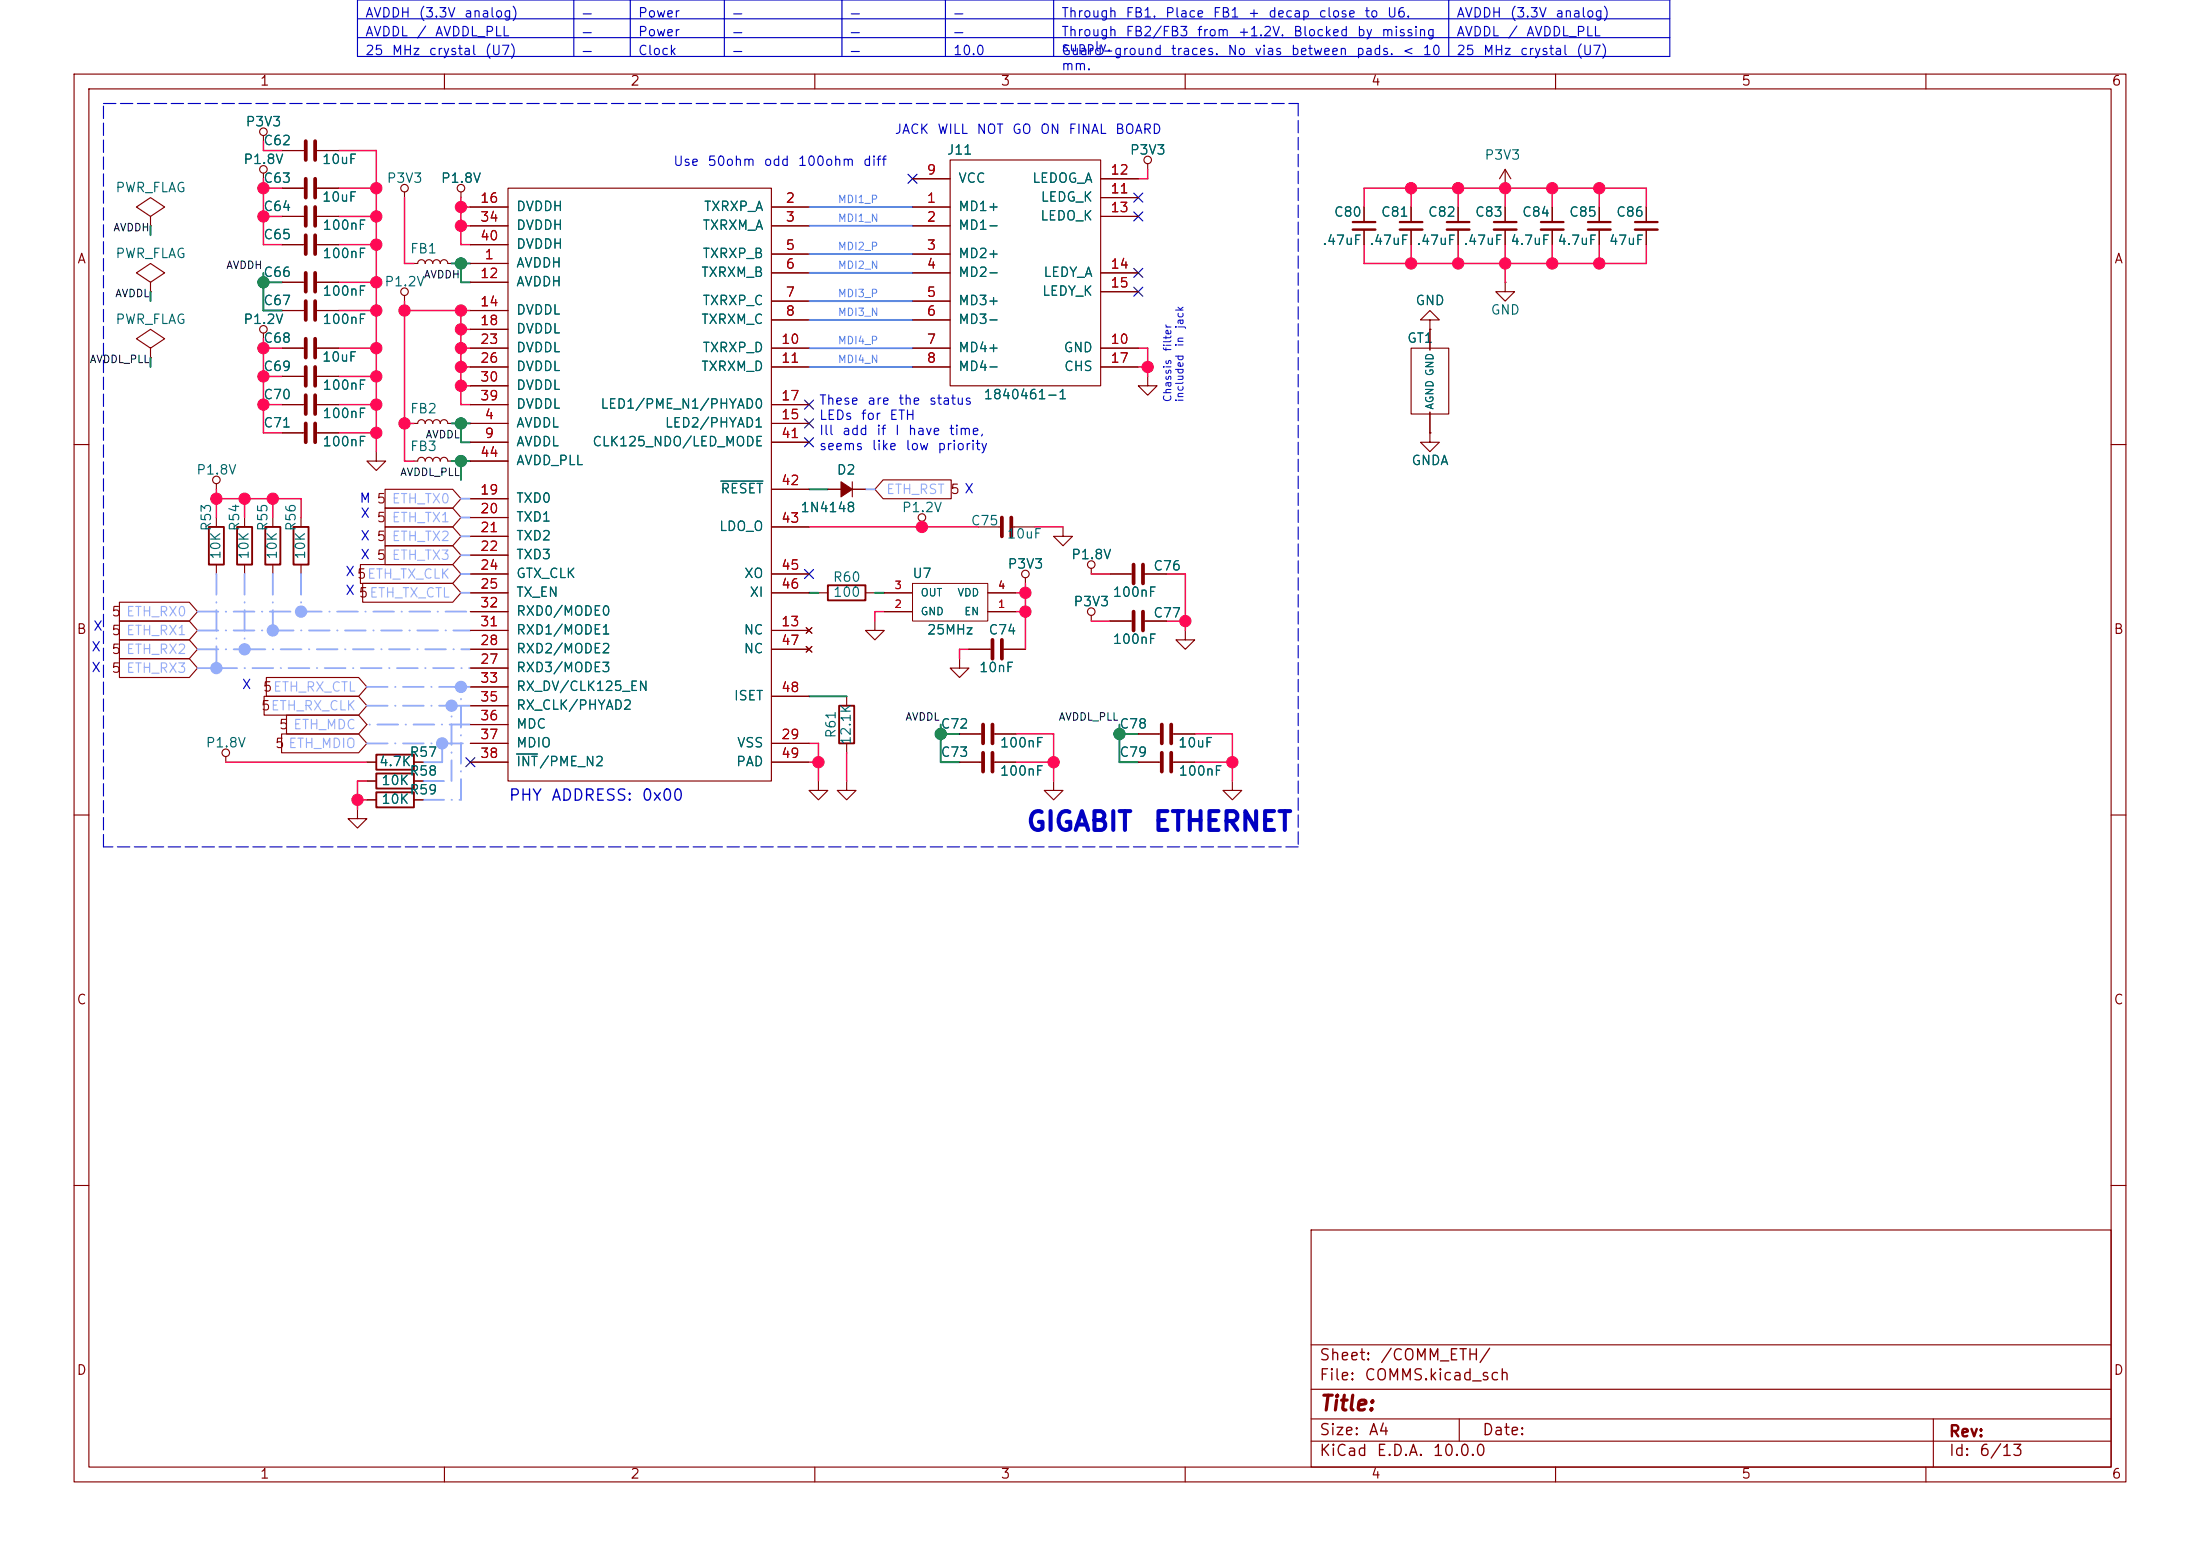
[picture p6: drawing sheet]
<svg xmlns="http://www.w3.org/2000/svg" width="297mm" height="210mm" viewBox="0 0 297 210" stroke-linecap="round" stroke-linejoin="round" font-family="sans-serif">
<g fill="none" stroke="#840000" stroke-width=".15">
<path d="M10 10h277v190h-277zM12 12h273v186h-273zM35.6 18.3v.8M60 10v2M110 10v2M160 10v2M210 10v2M260 10v2M20.3 38.1l1.9-1.3-1.9-1.2-1.9 1.2 1.9 1.3v1.3M20.3 39.4h.1M20.3 29.2l1.9-1.3-1.9-1.2-1.9 1.2 1.9 1.3v1.3M20.3 30.5h.1"/>
<path d="M35.6 23.4v.7M38.1 29.2h3.2M38.1 20.3h3.2M38.1 33h3.2M38.1 25.4h3.2M38.1 38.1h3.2M42.5 29.2h3.2M42.5 20.3h3.2M42.5 33h3.2M42.5 25.4h3.2M42.5 38.1h3.2M54.6 39.9v.7"/>
<path d="M54.6 25.9v.8M55.9 35.6h.5a.51 .51 0 0 1 .5-.5 .51 .51 0 0 1 .5 .5 .51 .51 0 0 1 .5-.5 .51 .51 0 0 1 .5 .5 .51 .51 0 0 1 .5-.5 .51 .51 0 0 1 .5 .5 .51 .51 0 0 1 .5-.5 .51 .51 0 0 1 .6 .5h.5M62.2 25.9v.8M63.5 27.9h5.1M63.5 30.5h5.1M63.5 33h5.1M63.5 35.6h5.1M63.5 38.1h5.1M68.6 25.4h35.5v80h-35.5zM104.1 27.9h5.1M104.1 30.5h5.1M104.1 34.3h5.1"/>
<path d="M104.1 36.8h5.1M123.2 27.9h5.1M123.2 30.5h5.1M123.2 34.3h5.1M123.2 36.8h5.1M123.2 24.1h5.1M128.3 21.6h20.3v30.5h-20.3zM148.6 36.8h5.1M148.6 24.1h5.1M148.6 26.7h5.1M148.6 29.2h5.1M148.6 39.4h5.1"/>
<path d="M154.9 22.1v.8M184.1 27.9v2.1M184.1 31v2M190.5 27.9v2.1M190.5 31v2M196.8 27.9v2.1M196.8 31v2M203.2 25.4h.1M203.2 38.1v1.3h-1.3l1.3 1.2 1.3-1.2h-1.3M203.2 38.1h.1M203.2 22.9l.8 1.2M203.2 22.9l-.8 1.2"/>
<path d="M203.2 22.9v2.5M203.2 27.9v2.1M203.2 31v2M209.5 27.9v2.1M209.5 31v2M215.9 27.9v2.1M215.9 31v2M222.2 27.9v2.1M222.2 31v2M20.3 47l1.9-1.3-1.9-1.2-1.9 1.2 1.9 1.3v1.3M20.3 48.3h.1M35.6 45v.7"/>
<path d="M38.1 47h3.2M38.1 58.4h3.2M38.1 41.9h3.2M38.1 50.8h3.2M38.1 54.6h3.2M42.5 47h3.2M42.5 58.4h3.2M42.5 41.9h3.2M42.5 50.8h3.2M42.5 54.6h3.2M55.9 57.2h.5a.51 .51 0 0 1 .5-.6 .51 .51 0 0 1 .5 .6 .51 .51 0 0 1 .5-.6 .51 .51 0 0 1 .5 .6 .51 .51 0 0 1 .5-.6 .51 .51 0 0 1 .5 .6 .51 .51 0 0 1 .5-.6 .51 .51 0 0 1 .6 .6h.5M63.5 47h5.1"/>
<path d="M63.5 49.5h5.1M63.5 57.2h5.1M63.5 41.9h5.1M63.5 54.6h5.1M63.5 59.7h5.1M63.5 44.5h5.1M63.5 52.1h5.1M104.1 40.6h5.1M104.1 43.2h5.1M104.1 47h5.1M104.1 49.5h5.1M104.1 57.2h5.1"/>
<path d="M104.1 54.6h5.1M104.1 59.7h5.1M123.2 40.6h5.1M123.2 43.2h5.1M123.2 47h5.1M123.2 49.5h5.1M148.6 47h5.1M148.6 49.5h5.1M154.9 50.8v1.3h1.3l-1.3 1.2-1.2-1.2h1.2M190.5 47h5.1v8.9h-5.1zM193 43.2h1.3l-1.3-1.3-1.2 1.3h1.2v1.3M193 44.5h.1"/>
<path d="M193 58.4v1.3h1.3l-1.3 1.3-1.2-1.3h1.2M193 58.4h.1M193 44.5v2.7M193 55.6v2.8M10 60h2M29.2 65.3v.7M29.2 69.9v1.2M29.2 76.2v1.3M33 69.9v1.2M33 76.2v1.3M36.8 69.9v1.2M36.8 76.2v1.3"/>
<path d="M40.6 69.9v1.2M40.6 76.2v1.3M48.7 76.2h12.4l1.1 1.3-1.1 1.2h-12.4zM49 78.7h12.1l1.1 1.3-1.1 1.3h-12.1zM50.8 61v1.2h1.3l-1.3 1.3-1.3-1.3h1.3M52 71.1h9.1l1.1 1.3-1.1 1.3h-9.1zM52 66h9.1l1.1 1.3-1.1 1.3h-9.1zM52 73.7h9.1l1.1 1.2-1.1 1.3h-9.1zM52 68.6h9.1l1.1 1.3-1.1 1.2h-9.1zM55.9 62.2h.5a.51 .51 0 0 1 .5-.5 .51 .51 0 0 1 .5 .5 .51 .51 0 0 1 .5-.5 .51 .51 0 0 1 .5 .5 .51 .51 0 0 1 .5-.5 .51 .51 0 0 1 .5 .5 .51 .51 0 0 1 .5-.5 .51 .51 0 0 1 .6 .5h.5M63.5 77.5h5.1M63.5 62.2h5.1"/>
<path d="M63.5 67.3h5.1M63.5 69.9h5.1M63.5 72.4h5.1M63.5 74.9h5.1M104.1 77.5h5.1M104.1 71.1h5.1M104.1 66h5.1M111.8 66h1.7M115.1 65v2.1M115.1 66h1.7M119.2 64.8h9.2v2.5h-9.2l-1.1-1.3zM124.5 70.4v.7"/>
<path d="M132.1 71.1h3.2M136.5 71.1h3.2M138.4 78v.7M143.5 71.1v1.3h1.3l-1.3 1.3-1.3-1.3h1.3M147.3 76.7v.8M149.9 77.5h3.1M154.3 77.5h3.2M285 60h2M16.1 88.9h9.5l1.1 1.3-1.1 1.2h-9.5zM16.1 83.8h9.5l1.1 1.3-1.1 1.3h-9.5zM16.1 81.3h9.5l1.1 1.3-1.1 1.2h-9.5zM16.1 86.4h9.5l1.1 1.2-1.1 1.3h-9.5z"/>
<path d="M35.7 94h12.7l1.1 1.3-1.1 1.2h-12.7zM36 91.4h12.4l1.1 1.3-1.1 1.3h-12.4zM38 99.1h10.4l1.1 1.2-1.1 1.3h-10.4zM38.7 96.5h9.7l1.1 1.3-1.1 1.3h-9.7zM63.5 87.6h5.1M63.5 82.6h5.1M63.5 80h5.1M63.5 85.1h5.1M63.5 90.2h5.1M63.5 92.7h5.1M63.5 95.3h5.1M63.5 97.8h5.1"/>
<path d="M104.1 87.6h5.1M104.1 80h5.1M104.1 85.1h5.1M104.1 94h5.1M108.8 84.7l.8 .8M108.8 87.2l.8 .8M109.6 84.7l-.8 .8M109.6 87.2l-.8 .8M110.5 80h1.3M114.3 94v1.3M116.8 80h1.3M118.1 83.8v1.3h1.3l-1.3 1.3-1.3-1.3h1.3"/>
<path d="M119.4 82.6h3.8M119.4 80h3.8M129.5 88.9v1.3h1.3l-1.3 1.2-1.2-1.2h1.2M129.5 99.1h3.2M130.8 87.6h3.2M133.3 82.6h3.9M133.3 80h3.9M134 99.1h3.2M135.3 87.6h3.1M147.3 83.1v.7M149.9 83.8h3.1M153.7 99.1h3.1"/>
<path d="M154.3 83.8h3.2M158.1 99.1h3.2M160 85.1v1.3h1.3l-1.3 1.2-1.3-1.2h1.3M10 110h2M30.5 102.1v.8M48.3 109.2v1.3h1.2l-1.2 1.3-1.3-1.3h1.3M49.5 108h1.3M49.5 102.9h1.3M49.5 105.4h1.3M55.9 108h1.2M55.9 102.9h1.2M55.9 105.4h1.2"/>
<path d="M63.5 102.9h5.1M63.5 100.3h5.1M104.1 102.9h5.1M104.1 100.3h5.1M110.5 105.4v1.3h1.3l-1.3 1.3-1.3-1.3h1.3M114.3 105.4v1.3h1.3l-1.3 1.3-1.3-1.3h1.3M114.3 100.3v1.3M129.5 102.9h3.2M134 102.9h3.2M142.2 105.4v1.3h1.3l-1.3 1.3-1.2-1.3h1.2M153.7 102.9h3.1M158.1 102.9h3.2"/>
<path d="M166.4 105.4v1.3h1.2l-1.2 1.3-1.3-1.3h1.3M285 110h2M10 160h2M177 166h108v32h-108zM285 160h2M60 198v2M110 198v2M160 198v2M177 194.5h108M177 191.5h108M177 187.5h108M177 181.5h108"/>
<path d="M197 191.5v3M210 198v2M260 198v2M261 191.5v6.5"/>
<circle cx="35.6" cy="17.8" r=".51"/>
<circle cx="35.6" cy="22.9" r=".51"/>
<circle cx="54.6" cy="25.4" r=".51"/>
<circle cx="54.6" cy="39.4" r=".51"/>
<circle cx="62.2" cy="25.4" r=".51"/>
<circle cx="154.9" cy="21.6" r=".51"/>
<circle cx="35.6" cy="44.5" r=".51"/>
<circle cx="29.2" cy="64.8" r=".51"/>
<circle cx="124.5" cy="69.9" r=".51"/>
<circle cx="138.4" cy="77.5" r=".51"/>
<circle cx="147.3" cy="76.2" r=".51"/>
<circle cx="147.3" cy="82.6" r=".51"/>
<circle cx="30.5" cy="101.6" r=".51"/>
</g>
<path d="M182.6 30h3.1M189 30h3M195.3 30h3.1M201.7 30h3M208 30h3.1M214.4 30h3M220.7 30h3.1" fill="none" stroke="#840000" stroke-width=".3"/>
<path d="M182.6 31h3.1M189 31h3M195.3 31h3.1M201.7 31h3M208 31h3.1M214.4 31h3M220.7 31h3.1" fill="none" stroke="#840000" stroke-width=".33"/>
<g fill="none" stroke="#840000" stroke-width=".51">
<path d="M41.3 19.1v2.5M42.5 19.1v2.5M41.3 24.1v2.6M41.3 27.9v2.6M41.3 31.8v2.5M41.3 36.8v2.6M42.5 24.1v2.6M42.5 27.9v2.6M42.5 31.8v2.5M42.5 36.8v2.6M41.3 40.6v2.6M41.3 45.7v2.6"/>
<path d="M41.3 49.5v2.6M41.3 53.3v2.6M41.3 57.2v2.5M42.5 40.6v2.6M42.5 45.7v2.6M42.5 49.5v2.6M42.5 53.3v2.6M42.5 57.2v2.5M135.3 69.9v2.5M136.5 69.9v2.5M153 76.2v2.5M154.3 76.2v2.5"/>
<path d="M132.7 97.8v2.5M134 86.4v2.5M134 97.8v2.5M135.3 86.4v2.5M153 82.6v2.5M154.3 82.6v2.5M156.8 97.8v2.5M158.1 97.8v2.5M132.7 101.6v2.5M134 101.6v2.5M156.8 101.6v2.5M158.1 101.6v2.5"/>
</g>
<path d="M28.2 71.1h2v5.1h-2zM32 71.1h2v5.1h-2zM35.8 71.1h2v5.1h-2zM39.6 71.1h2.1v5.1h-2.1zM111.8 79h5v2h-5zM113.3 95.3h2v5h-2zM50.8 106.9h5.1v2.1h-5.1zM50.8 101.9h5.1v2h-5.1zM50.8 104.4h5.1v2h-5.1z" fill="none" stroke="#840000" stroke-width=".25"/>
<path d="M123.2 78.7h10.1v5.1h-10.1z" fill="none" stroke="#840000" stroke-width=".14"/>
<path d="M113.5 65l1.6 1-1.6 1.1z" fill="#840000" stroke="#840000" stroke-width=".15"/>
<path d="M97.3 64.9h5.7M69.7 101.8h2.9" fill="none" stroke="#006464" stroke-width=".15"/>
<path d="M77.5 0v7.6M85.1 0v7.6M97.8 0v7.6M113.7 0v7.6M127.6 0v7.6M142.2 0v7.6M195.6 0v7.6M225.4 -.1v7.7h-177.1v-7.6M48.3 0h177.1M48.3 2.5h177.1M48.3 5.1h177.1" fill="none" stroke="#0000c2" stroke-width=".15"/>
<path d="M14 14h161.3M175.3 14v100.3M14 114.3v-100.3M175.3 114.3h-161.3" fill="none" stroke="#0000c2" stroke-width=".15" stroke-dasharray="1.7 .6"/>
<g fill="none" stroke="#009600" stroke-width=".25">
<path d="M20.3 30.5v1.3M20.3 39.4v1.2M35.6 38.1h2.5M35.6 36.8v5.1h2.5M61 35.6h2.5M62.2 35.6v2.5h1.3M20.3 48.3v1.2M61 57.2h2.5M62.2 57.2v2.5h1.3M61 62.2h2.5M62.2 62.2v2.6M109.2 66h2.6"/>
<path d="M109.2 80h1.3M109.2 94h5.1M118.1 80h1.3M127 99.1h2.5M127 97.8v5.1h2.5M151.1 99.1h2.6M151.1 97.8v5.1h2.6"/>
</g>
<g fill="none" stroke="#ff0955" stroke-width=".2">
<path d="M35.6 19.1v1.2h2.5M35.6 25.4h2.5M35.6 24.1v8.9h2.5M35.6 29.2h2.5M45.7 25.4h5.1M45.7 20.3h5.1v40.7M45.7 38.1h5.1M45.7 33h5.1M45.7 29.2h5.1M54.6 26.7v8.9h1.3M62.2 26.7v6.3h1.3M62.2 27.9h1.3"/>
<path d="M62.2 30.5h1.3M154.9 22.9v1.2h-1.2M184.1 33v2.6h38.1v-2.6M184.1 27.9v-2.5h38.1v2.5M190.5 25.4v2.5M190.5 33v2.6M196.8 25.4v2.5M196.8 33v2.6M203.2 25.4v2.5M203.2 33v5.1M209.5 25.4v2.5M209.5 33v2.6"/>
<path d="M215.9 25.4v2.5M215.9 33v2.6M35.6 47h2.5M35.6 54.6h2.5M35.6 45.7v12.7h2.5M35.6 50.8h2.5M45.7 47h5.1M45.7 41.9h5.1M45.7 54.6h5.1M45.7 58.4h5.1M45.7 50.8h5.1M54.6 41.9h8.9"/>
<path d="M54.6 40.6v21.6h1.3M54.6 57.2h1.3M62.2 49.5h1.3M62.2 47h1.3M62.2 41.9v12.7h1.3M62.2 52.1h1.3M62.2 44.5h1.3M153.7 49.5h1.2M153.7 47h1.2v3.8M29.2 67.3h11.4v2.6M29.2 66v3.9M33 67.3v2.6"/>
<path d="M36.8 67.3v2.6M109.2 71.1h22.9M138.4 78.7v8.9M139.7 71.1h3.8M147.3 77.5h2.6M157.5 77.5h2.5v7.6M119.4 82.6h-1.3v1.2M130.8 87.6h-1.3v1.3M137.2 80h1.2M137.2 82.6h1.2M137.2 99.1h5v6.3M147.3 83.8h2.6"/>
<path d="M157.5 83.8h2.5M161.3 99.1h5.1v6.3M30.5 102.9h19M48.3 108h1.2M49.5 105.4h-1.2v3.8M109.2 102.9h1.3M109.2 100.3h1.3v5.1M114.3 101.6v3.8M137.2 102.9h5M161.3 102.9h5.1"/>
</g>
<g fill="none" stroke="#94b1ff" stroke-width=".25" stroke-dasharray="2.8 1 .1 1">
<path d="M29.2 77.5v12.7M33 77.5v10.1M36.8 77.5v7.6M40.6 77.5v5.1M62.2 67.3h1.3M62.2 69.9h1.3M62.2 72.4h1.3M62.2 74.9h1.3M62.2 77.5h1.3M118.1 66h-1.3M26.7 90.2h2.5M26.7 85.1h10.1"/>
<path d="M26.7 87.6h6.3M26.7 82.6h13.9M29.2 90.2h34.3M33 87.6h30.5M36.8 85.1h26.7M40.6 82.6h22.9M49.5 95.3h11.5M49.5 92.7h12.7M61 95.3h2.5M62.2 80h1.3M62.2 92.7h1.3M63.5 97.8h-14"/>
<path d="M49.5 100.3h10.2M57.1 108h5.1M57.1 105.4h3.9M57.1 102.9h2.6M59.7 100.3h3.8M59.7 102.9v-2.6M61 105.4v-10.1M62.2 108v-15.3"/>
</g>
<path d="M109.2 30.5h14M109.2 36.8h14M109.2 34.3h14M109.2 27.9h14M109.2 47h14M109.2 49.5h14M109.2 43.2h14M109.2 40.6h14" fill="none" stroke="#567eff" stroke-width=".25"/>
<g fill="none" stroke="#000084" stroke-width=".15">
<path d="M122.6 23.5l1.2 1.2M123.8 23.5l-1.2 1.2M153.1 36.2l1.2 1.2M153.1 38.8l1.2 1.2M153.1 26.1l1.2 1.2M153.1 28.6l1.2 1.2M154.3 36.2l-1.2 1.2M154.3 38.8l-1.2 1.2M154.3 26.1l-1.2 1.2M154.3 28.6l-1.2 1.2M108.6 59.1l1.2 1.2M108.6 56.5l1.2 1.3"/>
<path d="M108.6 54l1.2 1.2M109.8 59.1l-1.2 1.2M109.8 56.5l-1.2 1.3M109.8 54l-1.2 1.2M108.6 76.9l1.2 1.2M109.8 76.9l-1.2 1.2M62.9 102.3l1.2 1.2M64.1 102.3l-1.2 1.2"/>
</g>
<g fill="#ff0955" stroke="#ff0955" stroke-width=".14">
<circle cx="203.2" cy="35.6" r=".76"/>
<circle cx="209.5" cy="35.6" r=".76"/>
<circle cx="215.9" cy="25.4" r=".76"/>
<circle cx="215.9" cy="35.6" r=".76"/>
<circle cx="196.8" cy="35.6" r=".76"/>
<circle cx="203.2" cy="25.4" r=".76"/>
<circle cx="190.5" cy="35.6" r=".76"/>
<circle cx="196.8" cy="25.4" r=".76"/>
<circle cx="190.5" cy="25.4" r=".76"/>
<circle cx="209.5" cy="25.4" r=".76"/>
<circle cx="50.8" cy="38.1" r=".76"/>
<circle cx="50.8" cy="41.9" r=".76"/>
<circle cx="54.6" cy="41.9" r=".76"/>
<circle cx="62.2" cy="30.5" r=".76"/>
<circle cx="50.8" cy="29.2" r=".76"/>
<circle cx="50.8" cy="25.4" r=".76"/>
<circle cx="62.2" cy="27.9" r=".76"/>
<circle cx="35.6" cy="25.4" r=".76"/>
<circle cx="35.6" cy="29.2" r=".76"/>
<circle cx="35.6" cy="47" r=".76"/>
<circle cx="62.2" cy="44.4" r=".76"/>
<circle cx="110.5" cy="102.9" r=".76"/>
<circle cx="124.5" cy="71.1" r=".76"/>
<circle cx="138.4" cy="80" r=".76"/>
<circle cx="160" cy="83.8" r=".76"/>
<circle cx="142.2" cy="102.9" r=".76"/>
<circle cx="138.4" cy="82.5" r=".76"/>
<circle cx="166.4" cy="102.9" r=".76"/>
<circle cx="154.9" cy="49.5" r=".76"/>
<circle cx="48.3" cy="107.9" r=".76"/>
<circle cx="29.2" cy="67.3" r=".76"/>
<circle cx="36.8" cy="67.3" r=".76"/>
<circle cx="33" cy="67.3" r=".76"/>
<circle cx="50.8" cy="50.8" r=".76"/>
<circle cx="50.8" cy="58.4" r=".76"/>
<circle cx="50.8" cy="54.6" r=".76"/>
<circle cx="54.6" cy="57.1" r=".76"/>
<circle cx="35.6" cy="54.6" r=".76"/>
<circle cx="35.6" cy="50.8" r=".76"/>
<circle cx="62.2" cy="52.1" r=".76"/>
<circle cx="50.8" cy="33" r=".76"/>
<circle cx="50.8" cy="47" r=".76"/>
<circle cx="62.2" cy="47" r=".76"/>
<circle cx="62.2" cy="49.5" r=".76"/>
<circle cx="62.2" cy="41.9" r=".76"/>
</g>
<g fill="#009600" stroke="#009600" stroke-width=".14">
<circle cx="35.6" cy="38.1" r=".76"/>
<circle cx="127" cy="99.1" r=".76"/>
<circle cx="151.1" cy="99.1" r=".76"/>
<circle cx="62.2" cy="62.2" r=".76"/>
<circle cx="62.2" cy="57.1" r=".76"/>
<circle cx="62.2" cy="35.6" r=".76"/>
</g>
<g fill="#94b1ff" stroke="#94b1ff" stroke-width=".14">
<circle cx="59.7" cy="100.3" r=".76"/>
<circle cx="40.6" cy="82.5" r=".76"/>
<circle cx="61" cy="95.2" r=".76"/>
<circle cx="62.2" cy="92.7" r=".76"/>
<circle cx="36.8" cy="85.1" r=".76"/>
<circle cx="33" cy="87.6" r=".76"/>
<circle cx="29.2" cy="90.2" r=".76"/>
</g>
<g font-size="2.5" fill="#0000c2">
<text x="138.4" y="112.8">GIGABIT</text>
<text x="155.5" y="112.8">ETHERNET</text>
</g>
<text font-size="2" fill="#840000" x="178" y="190.9">Title:</text>
<g font-size="1.5" fill="#0000c2">
<text x="68.6" y="108.5">PHY</text>
<text x="74.3" y="108.5">ADDRESS:</text>
<text x="86.5" y="108.5">0x00</text>
</g>
<g font-size="1.5" fill="#840000">
<text x="178" y="184">Sheet:</text>
<text x="186.2" y="184">/COMM_ETH/</text>
<text x="178" y="186.7">File:</text>
<text x="184.1" y="186.7">COMMS.kicad_sch</text>
<text x="178" y="196.9">KiCad</text>
<text x="178" y="194.1">Size:</text>
<text x="184.7" y="194.1">A4</text>
<text x="185.7" y="196.9">E.D.A.</text>
<text x="193.3" y="196.9">10.0.0</text>
<text x="200" y="194.1">Date:</text>
<text x="263" y="194.3">Rev:</text>
<text x="263" y="196.9">Id:</text>
<text x="267.1" y="196.9">6/13</text>
</g>
<g font-size="1.3" fill="#0000c2">
<text x="78.4" y="-.4">SE</text>
<text x="49.2" y="2.7">AVDDH</text>
<text x="49.2" y="5.2">AVDDL</text>
<text x="56.1" y="5.2">/</text>
<text x="56.4" y="2.7">(3.3V</text>
<text x="58.6" y="5.2">AVDDL_PLL</text>
<text x="62.6" y="2.7">analog)</text>
<text x="78.4" y="2.7">—</text>
<text x="78.4" y="5.2">—</text>
<text x="86" y="2.7">Power</text>
<text x="86" y="5.2">Power</text>
<text x="98.7" y="2.7">—</text>
<text x="98.7" y="5.2">—</text>
<text x="114.6" y="2.7">—</text>
<text x="114.6" y="5.2">—</text>
<text x="128.6" y="2.7">—</text>
<text x="128.6" y="5.2">—</text>
<text x="143.2" y="2.7">Through</text>
<text x="143.2" y="5.2">Through</text>
<text x="151.9" y="2.7">FB1.</text>
<text x="151.9" y="5.2">FB2/FB3</text>
<text x="157.2" y="2.7">Place</text>
<text x="161.5" y="5.2">from</text>
<text x="163.6" y="2.7">FB1</text>
<text x="167" y="5.2">+1.2V.</text>
<text x="168.4" y="2.7">+</text>
<text x="171.1" y="2.7">decap</text>
<text x="174.5" y="5.2">Blocked</text>
<text x="177.9" y="2.7">close</text>
<text x="183.1" y="5.2">by</text>
<text x="184.1" y="2.7">to</text>
<text x="186.4" y="5.2">missing</text>
<text x="187.2" y="2.7">U6.</text>
<text x="196.5" y="2.7">AVDDH</text>
<text x="196.5" y="5.2">AVDDL</text>
<text x="203.4" y="5.2">/</text>
<text x="203.8" y="2.7">(3.3V</text>
<text x="205.9" y="5.2">AVDDL_PLL</text>
<text x="209.9" y="2.7">analog)</text>
<text x="49.2" y="7.8">25</text>
<text x="52.8" y="7.8">MHz</text>
<text x="57.8" y="7.8">crystal</text>
<text x="65.4" y="7.8">(U7)</text>
<text x="78.4" y="7.8">—</text>
<text x="86" y="7.8">Clock</text>
<text x="98.7" y="7.8">—</text>
<text x="114.6" y="7.8">—</text>
<text x="128.6" y="7.8">10.0</text>
<text x="143.2" y="7.3">supply.</text>
<text x="143.2" y="7.8">Guard-ground</text>
<text x="143.2" y="9.8">mm.</text>
<text x="158" y="7.8">traces.</text>
<text x="165.6" y="7.8">No</text>
<text x="169.3" y="7.8">vias</text>
<text x="174.2" y="7.8">between</text>
<text x="183" y="7.8">pads.</text>
<text x="189.2" y="7.8">&lt;</text>
<text x="192" y="7.8">10</text>
<text x="196.5" y="7.8">25</text>
<text x="200.1" y="7.8">MHz</text>
<text x="205.1" y="7.8">crystal</text>
<text x="212.7" y="7.8">(U7)</text>
<text x="90.8" y="22.7">Use</text>
<text x="95.4" y="22.7">50ohm</text>
<text x="103" y="22.7">odd</text>
<text x="107.6" y="22.7">100ohm</text>
<text x="116.4" y="22.7">diff</text>
<text x="120.7" y="18.4">JACK</text>
<text x="126.5" y="18.4">WILL</text>
<text x="131.7" y="18.4">NOT</text>
<text x="136.5" y="18.4">GO</text>
<text x="140.3" y="18.4">ON</text>
<text x="144.1" y="18.4">FINAL</text>
<text x="150.5" y="18.4">BOARD</text>
<text x="110.5" y="55">These</text>
<text x="110.5" y="57">LEDs</text>
<text x="110.5" y="59">Ill</text>
<text x="113.6" y="59">add</text>
<text x="116.1" y="57">for</text>
<text x="117" y="55">are</text>
<text x="118.2" y="59">if</text>
<text x="120" y="57">ETH</text>
<text x="120.7" y="59">I</text>
<text x="121.2" y="55">the</text>
<text x="122.5" y="59">have</text>
<text x="125.3" y="55">status</text>
<text x="128" y="59">time,</text>
<text x="110.5" y="61.1">seems</text>
<text x="117.6" y="61.1">like</text>
<text x="122.1" y="61.1">low</text>
<text x="126.5" y="61.1">priority</text>
<text x="48.4" y="68.2">M 5 ETH_TX0</text>
<text x="48.6" y="70.2">X</text>
<text x="48.6" y="73.3">X</text>
<text x="48.6" y="75.8">X</text>
<text x="46.5" y="78.1">X</text>
<text x="46.5" y="80.6">X</text>
<text x="12.2" y="88.2">X</text>
<text x="12.5" y="85.4">X</text>
<text x="12.2" y="91">X</text>
<text x="32.6" y="93.3">X</text>
</g>
<g font-size="1.3" fill="#840000">
<text x="35" y="11.9">1</text>
<text x="85" y="11.9">2</text>
<text x="135" y="11.9">3</text>
<text x="185" y="11.9">4</text>
<text x="235" y="11.9">5</text>
<text x="285" y="11.9">6</text>
<text x="10.3" y="35.9">A</text>
<text x="285.3" y="35.9">A</text>
<text x="50.8" y="70.8">5 ETH_TX1</text>
<text x="50.8" y="73.3">5 ETH_TX2</text>
<text x="50.8" y="75.9">5 ETH_TX3</text>
<text x="15" y="83.5">5 ETH_RX0</text>
<text x="48.1" y="78.4">5ETH_TX_CLK</text>
<text x="48.3" y="81">5 ETH_TX_CTL</text>
<text x="10.3" y="85.9">B</text>
<text x="15" y="86">5 ETH_RX1</text>
<text x="15" y="88.6">5 ETH_RX2</text>
<text x="285.3" y="85.9">B</text>
<text x="15" y="91.1">5 ETH_RX3</text>
<text x="35.4" y="93.7">5ETH_RX_CTL</text>
<text x="35.2" y="96.2">5ETH_RX_CLK</text>
<text x="37" y="101.3">5 ETH_MDIO</text>
<text x="37.6" y="98.7">5 ETH_MDC</text>
<text x="10.3" y="135.9">C</text>
<text x="285.3" y="135.9">C</text>
<text x="10.3" y="185.9">D</text>
<text x="285.3" y="185.9">D</text>
<text x="35" y="199.9">1</text>
<text x="85" y="199.9">2</text>
<text x="135" y="199.9">3</text>
<text x="185" y="199.9">4</text>
<text x="235" y="199.9">5</text>
<text x="285" y="199.9">6</text>
</g>
<g font-size="1.3" fill="#006464">
<text x="33.1" y="17.4">P3V3</text>
<text x="32.8" y="22.5">P1.8V</text>
<text x="35.5" y="19.9">C62</text>
<text x="43.4" y="22.5">10uF</text>
<text x="127.7" y="21.2">J11</text>
<text x="152.4" y="21.2">P3V3</text>
<text x="200.3" y="21.9">P3V3</text>
<text x="15.5" y="26.3">PWR_FLAG</text>
<text x="35.5" y="28.8">C64</text>
<text x="35.5" y="25">C63</text>
<text x="43.4" y="27.5">10uF</text>
<text x="52.1" y="25">P3V3</text>
<text x="59.4" y="25">P1.8V</text>
<text x="69.6" y="28.8">DVDDH</text>
<text x="94.9" y="28.8">TXRXP_A</text>
<text x="129.3" y="28.8">MD1+</text>
<text x="129.3" y="25">VCC</text>
<text x="139.3" y="25">LEDOG_A</text>
<text x="140.4" y="27.5">LEDG_K</text>
<text x="180" y="29.6">C80</text>
<text x="186.3" y="29.6">C81</text>
<text x="192.7" y="29.6">C82</text>
<text x="199" y="29.6">C83</text>
<text x="205.4" y="29.6">C84</text>
<text x="211.7" y="29.6">C85</text>
<text x="218.1" y="29.6">C86</text>
<text x="15.5" y="35.2">PWR_FLAG</text>
<text x="35.5" y="32.6">C65</text>
<text x="43.5" y="35.2">100nF</text>
<text x="43.5" y="31.3">100nF</text>
<text x="55.3" y="34.5">FB1</text>
<text x="69.6" y="31.3">DVDDH</text>
<text x="69.6" y="33.9">DVDDH</text>
<text x="94.8" y="31.3">TXRXM_A</text>
<text x="94.8" y="35.2">TXRXP_B</text>
<text x="129.3" y="31.3">MD1-</text>
<text x="129.3" y="35.2">MD2+</text>
<text x="140.4" y="30.1">LEDO_K</text>
<text x="178.4" y="33.4">.47uF</text>
<text x="184.8" y="33.4">.47uF</text>
<text x="191.1" y="33.4">.47uF</text>
<text x="197.5" y="33.4">.47uF</text>
<text x="203.8" y="33.4">4.7uF</text>
<text x="210.2" y="33.4">4.7uF</text>
<text x="217.1" y="33.4">47uF</text>
<text x="35.5" y="41.5">C67</text>
<text x="35.5" y="37.7">C66</text>
<text x="43.5" y="40.2">100nF</text>
<text x="51.8" y="39">P1.2V</text>
<text x="69.6" y="36.4">AVDDH</text>
<text x="69.6" y="39">AVDDH</text>
<text x="94.6" y="37.7">TXRXM_B</text>
<text x="94.8" y="41.5">TXRXP_C</text>
<text x="129.3" y="37.7">MD2-</text>
<text x="129.3" y="41.5">MD3+</text>
<text x="140.6" y="40.2">LEDY_K</text>
<text x="140.8" y="37.7">LEDY_A</text>
<text x="191" y="41.5">GND</text>
<text x="15.5" y="44">PWR_FLAG</text>
<text x="32.8" y="44">P1.2V</text>
<text x="35.5" y="46.6">C68</text>
<text x="43.5" y="44">100nF</text>
<text x="69.6" y="42.8">DVDDL</text>
<text x="69.6" y="45.3">DVDDL</text>
<text x="69.6" y="47.9">DVDDL</text>
<text x="94.6" y="44">TXRXM_C</text>
<text x="94.8" y="47.9">TXRXP_D</text>
<text x="129.3" y="44">MD3-</text>
<text x="129.3" y="47.9">MD4+</text>
<text x="143.5" y="47.9">GND</text>
<text x="189.9" y="46.6">GT1</text>
<text x="201.2" y="42.8">GND</text>
<text x="35.5" y="50.4">C69</text>
<text x="43.4" y="49.1">10uF</text>
<text x="43.5" y="52.9">100nF</text>
<text x="69.6" y="50.4">DVDDL</text>
<text x="69.6" y="52.9">DVDDL</text>
<text x="94.6" y="50.4">TXRXM_D</text>
<text x="129.3" y="50.4">MD4-</text>
<text x="143.6" y="50.4">CHS</text>
<text x="35.5" y="58">C71</text>
<text x="35.5" y="54.2">C70</text>
<text x="43.5" y="56.7">100nF</text>
<text x="55.3" y="56.1">FB2</text>
<text x="69.6" y="58">AVDDL</text>
<text x="69.6" y="55.5">DVDDL</text>
<text x="81" y="55.5">LED1/PME_N1/PHYAD0</text>
<text x="89.7" y="58">LED2/PHYAD1</text>
<text x="132.7" y="54.2">1840461-1</text>
<text x="26.4" y="64.4">P1.8V</text>
<text x="43.5" y="60.6">100nF</text>
<text x="55.3" y="61.2">FB3</text>
<text x="69.6" y="60.6">AVDDL</text>
<text x="69.6" y="63.1">AVDD_PLL</text>
<text x="79.9" y="60.6">CLK125_NDO/LED_MODE</text>
<text x="112.9" y="64.4">D2</text>
<text x="190.5" y="63.1">GNDA</text>
<text x="28.8" y="71.8" transform="rotate(-90 28.8 71.8)">R53</text>
<text x="32.6" y="71.8" transform="rotate(-90 32.6 71.8)">R54</text>
<text x="36.4" y="71.8" transform="rotate(-90 36.4 71.8)">R55</text>
<text x="40.2" y="71.8" transform="rotate(-90 40.2 71.8)">R56</text>
<text x="69.6" y="68.2">TXD0</text>
<text x="69.6" y="70.7">TXD1</text>
<text x="97" y="72">LDO_O</text>
<text x="97.2" y="66.9">RESET</text>
<text x="108" y="69.4">1N4148</text>
<text x="121.7" y="69.4">P1.2V</text>
<text x="131" y="71.2">C75</text>
<text x="30.1" y="75.6" transform="rotate(-90 30.1 75.6)">10K</text>
<text x="33.9" y="75.6" transform="rotate(-90 33.9 75.6)">10K</text>
<text x="37.7" y="75.6" transform="rotate(-90 37.7 75.6)">10K</text>
<text x="41.5" y="75.6" transform="rotate(-90 41.5 75.6)">10K</text>
<text x="69.6" y="73.3">TXD2</text>
<text x="69.6" y="75.8">TXD3</text>
<text x="135.8" y="73">10uF</text>
<text x="135.9" y="77.1">P3V3</text>
<text x="144.5" y="75.8">P1.8V</text>
<text x="155.6" y="77.3">C76</text>
<text x="69.6" y="78.3">GTX_CLK</text>
<text x="69.6" y="80.9">TX_EN</text>
<text x="69.6" y="83.4">RXD0/MODE0</text>
<text x="100.4" y="78.3">XO</text>
<text x="101.1" y="80.9">XI</text>
<text x="112.4" y="78.8">R60</text>
<text x="112.4" y="80.9">100</text>
<text x="123.1" y="78.3">U7</text>
<text x="144.8" y="82.1">P3V3</text>
<text x="150.1" y="80.9">100nF</text>
<text x="155.6" y="83.7">C77</text>
<text x="69.6" y="88.5">RXD2/MODE2</text>
<text x="69.6" y="86">RXD1/MODE1</text>
<text x="100.3" y="86">NC</text>
<text x="100.3" y="88.5">NC</text>
<text x="125.1" y="86">25MHz</text>
<text x="133.4" y="86">C74</text>
<text x="150.1" y="87.2">100nF</text>
<text x="69.6" y="91">RXD3/MODE3</text>
<text x="69.6" y="93.6">RX_DV/CLK125_EN</text>
<text x="99" y="94.8">ISET</text>
<text x="132.1" y="91">10nF</text>
<text x="27.7" y="101.2">P1.8V</text>
<text x="69.6" y="96.1">RX_CLK/PHYAD2</text>
<text x="69.6" y="98.7">MDC</text>
<text x="69.6" y="101.2">MDIO</text>
<text x="99.4" y="101.2">VSS</text>
<text x="113.1" y="99.7" transform="rotate(-90 113.1 99.7)">R61</text>
<text x="115.2" y="100.6" transform="rotate(-90 115.2 100.6)">12.1K</text>
<text x="126.9" y="98.7">C72</text>
<text x="134.9" y="101.2">100nF</text>
<text x="151" y="98.7">C78</text>
<text x="159" y="101.2">10uF</text>
<text x="51.1" y="103.7">4.7K</text>
<text x="51.4" y="106.3">10K</text>
<text x="55.2" y="107.5">R59</text>
<text x="55.2" y="102.5">R57</text>
<text x="55.2" y="105">R58</text>
<text x="69.6" y="103.7">INT/PME_N2</text>
<text x="99.3" y="103.7">PAD</text>
<text x="126.9" y="102.5">C73</text>
<text x="134.9" y="105">100nF</text>
<text x="151" y="102.5">C79</text>
<text x="159" y="105">100nF</text>
<text x="51.4" y="108.8">10K</text>
</g>
<g font-size="1.3" fill="#a90000">
<text x="125" y="23.9">9</text>
<text x="149.8" y="23.9">12</text>
<text x="64.7" y="27.7">16</text>
<text x="106" y="27.7">2</text>
<text x="125" y="27.7">1</text>
<text x="149.8" y="26.4">11</text>
<text x="149.8" y="29">13</text>
<text x="64.7" y="30.2">34</text>
<text x="64.7" y="32.8">40</text>
<text x="65.3" y="35.3">1</text>
<text x="106" y="30.2">3</text>
<text x="106" y="34">5</text>
<text x="125" y="30.2">2</text>
<text x="125" y="34">3</text>
<text x="64.7" y="37.8">12</text>
<text x="64.7" y="41.7">14</text>
<text x="106" y="36.6">6</text>
<text x="106" y="40.4">7</text>
<text x="125" y="36.6">4</text>
<text x="125" y="40.4">5</text>
<text x="149.8" y="36.6">14</text>
<text x="149.8" y="39.1">15</text>
<text x="64.7" y="44.2">18</text>
<text x="64.7" y="46.7">23</text>
<text x="105.4" y="46.7">10</text>
<text x="106" y="42.9">8</text>
<text x="125" y="42.9">6</text>
<text x="125" y="46.7">7</text>
<text x="149.8" y="46.7">10</text>
<text x="64.7" y="49.3">26</text>
<text x="64.7" y="51.8">30</text>
<text x="105.4" y="49.3">11</text>
<text x="125" y="49.3">8</text>
<text x="149.8" y="49.3">17</text>
<text x="64.7" y="54.4">39</text>
<text x="65.3" y="56.9">4</text>
<text x="65.3" y="59.4">9</text>
<text x="105.4" y="56.9">15</text>
<text x="105.4" y="54.4">17</text>
<text x="105.4" y="59.4">41</text>
<text x="64.7" y="62">44</text>
<text x="105.4" y="65.8">42</text>
<text x="64.7" y="67.1">19</text>
<text x="64.7" y="69.6">20</text>
<text x="105.4" y="70.9">43</text>
<text x="64.7" y="72.1">21</text>
<text x="64.7" y="74.7">22</text>
<text x="64.7" y="77.2">24</text>
<text x="105.4" y="77.2">45</text>
<text x="64.7" y="79.8">25</text>
<text x="64.7" y="82.3">32</text>
<text x="105.4" y="79.8">46</text>
<text x="64.7" y="89.9">27</text>
<text x="64.7" y="87.4">28</text>
<text x="64.7" y="84.8">31</text>
<text x="105.4" y="84.8">13</text>
<text x="105.4" y="87.4">47</text>
<text x="64.7" y="92.5">33</text>
<text x="64.7" y="95">35</text>
<text x="105.4" y="93.7">48</text>
<text x="64.7" y="97.5">36</text>
<text x="64.7" y="100.1">37</text>
<text x="105.4" y="100.1">29</text>
<text x="64.7" y="102.6">38</text>
<text x="105.4" y="102.6">49</text>
</g>
<text font-size="1.3" fill="#94b1ff" x="119.5" y="67">ETH_RST 5 X</text>
<g font-size="1" fill="#567eff">
<text x="113" y="27.7">MDI1_P</text>
<text x="113" y="30.2">MDI1_N</text>
<text x="113" y="34">MDI2_P</text>
<text x="113" y="40.4">MDI3_P</text>
<text x="113" y="36.6">MDI2_N</text>
<text x="113" y="42.9">MDI3_N</text>
<text x="113" y="46.7">MDI4_P</text>
<text x="113" y="49.3">MDI4_N</text>
</g>
<g font-size="1" fill="#0f0f0f">
<text x="15.2" y="31.5">AVDDH</text>
<text x="15.5" y="40.4">AVDDL</text>
<text x="30.5" y="36.6">AVDDH</text>
<text x="57.1" y="37.8">AVDDH</text>
<text x="12" y="49.3">AVDDL_PLL</text>
<text x="57.4" y="59.4">AVDDL</text>
<text x="53.9" y="64.5">AVDDL_PLL</text>
<text x="122.1" y="97.5">AVDDL</text>
<text x="142.8" y="97.5">AVDDL_PLL</text>
</g>
<g font-size="1" fill="#0000c2">
<text x="158.4" y="47.5" transform="rotate(-90 158.4 47.5)">filter</text>
<text x="160" y="46.9" transform="rotate(-90 160 46.9)">in</text>
<text x="160" y="44.5" transform="rotate(-90 160 44.5)">jack</text>
<text x="158.4" y="54.4" transform="rotate(-90 158.4 54.4)">Chassis</text>
<text x="160" y="54.4" transform="rotate(-90 160 54.4)">included</text>
</g>
<g font-size="1" fill="#006464">
<text x="193.8" y="55.4" transform="rotate(-90 193.8 55.4)">AGND GND</text>
<text x="124.2" y="83.3">GND</text>
<text x="124.2" y="80.7">OUT</text>
<text x="129.2" y="80.7">VDD</text>
<text x="130.1" y="83.3">EN</text>
</g>
<g font-size="1" fill="#a90000">
<text x="120.7" y="82.3">2</text>
<text x="120.7" y="79.8">3</text>
<text x="134.6" y="82.3">1</text>
<text x="134.6" y="79.8">4</text>
</g>
</svg>
